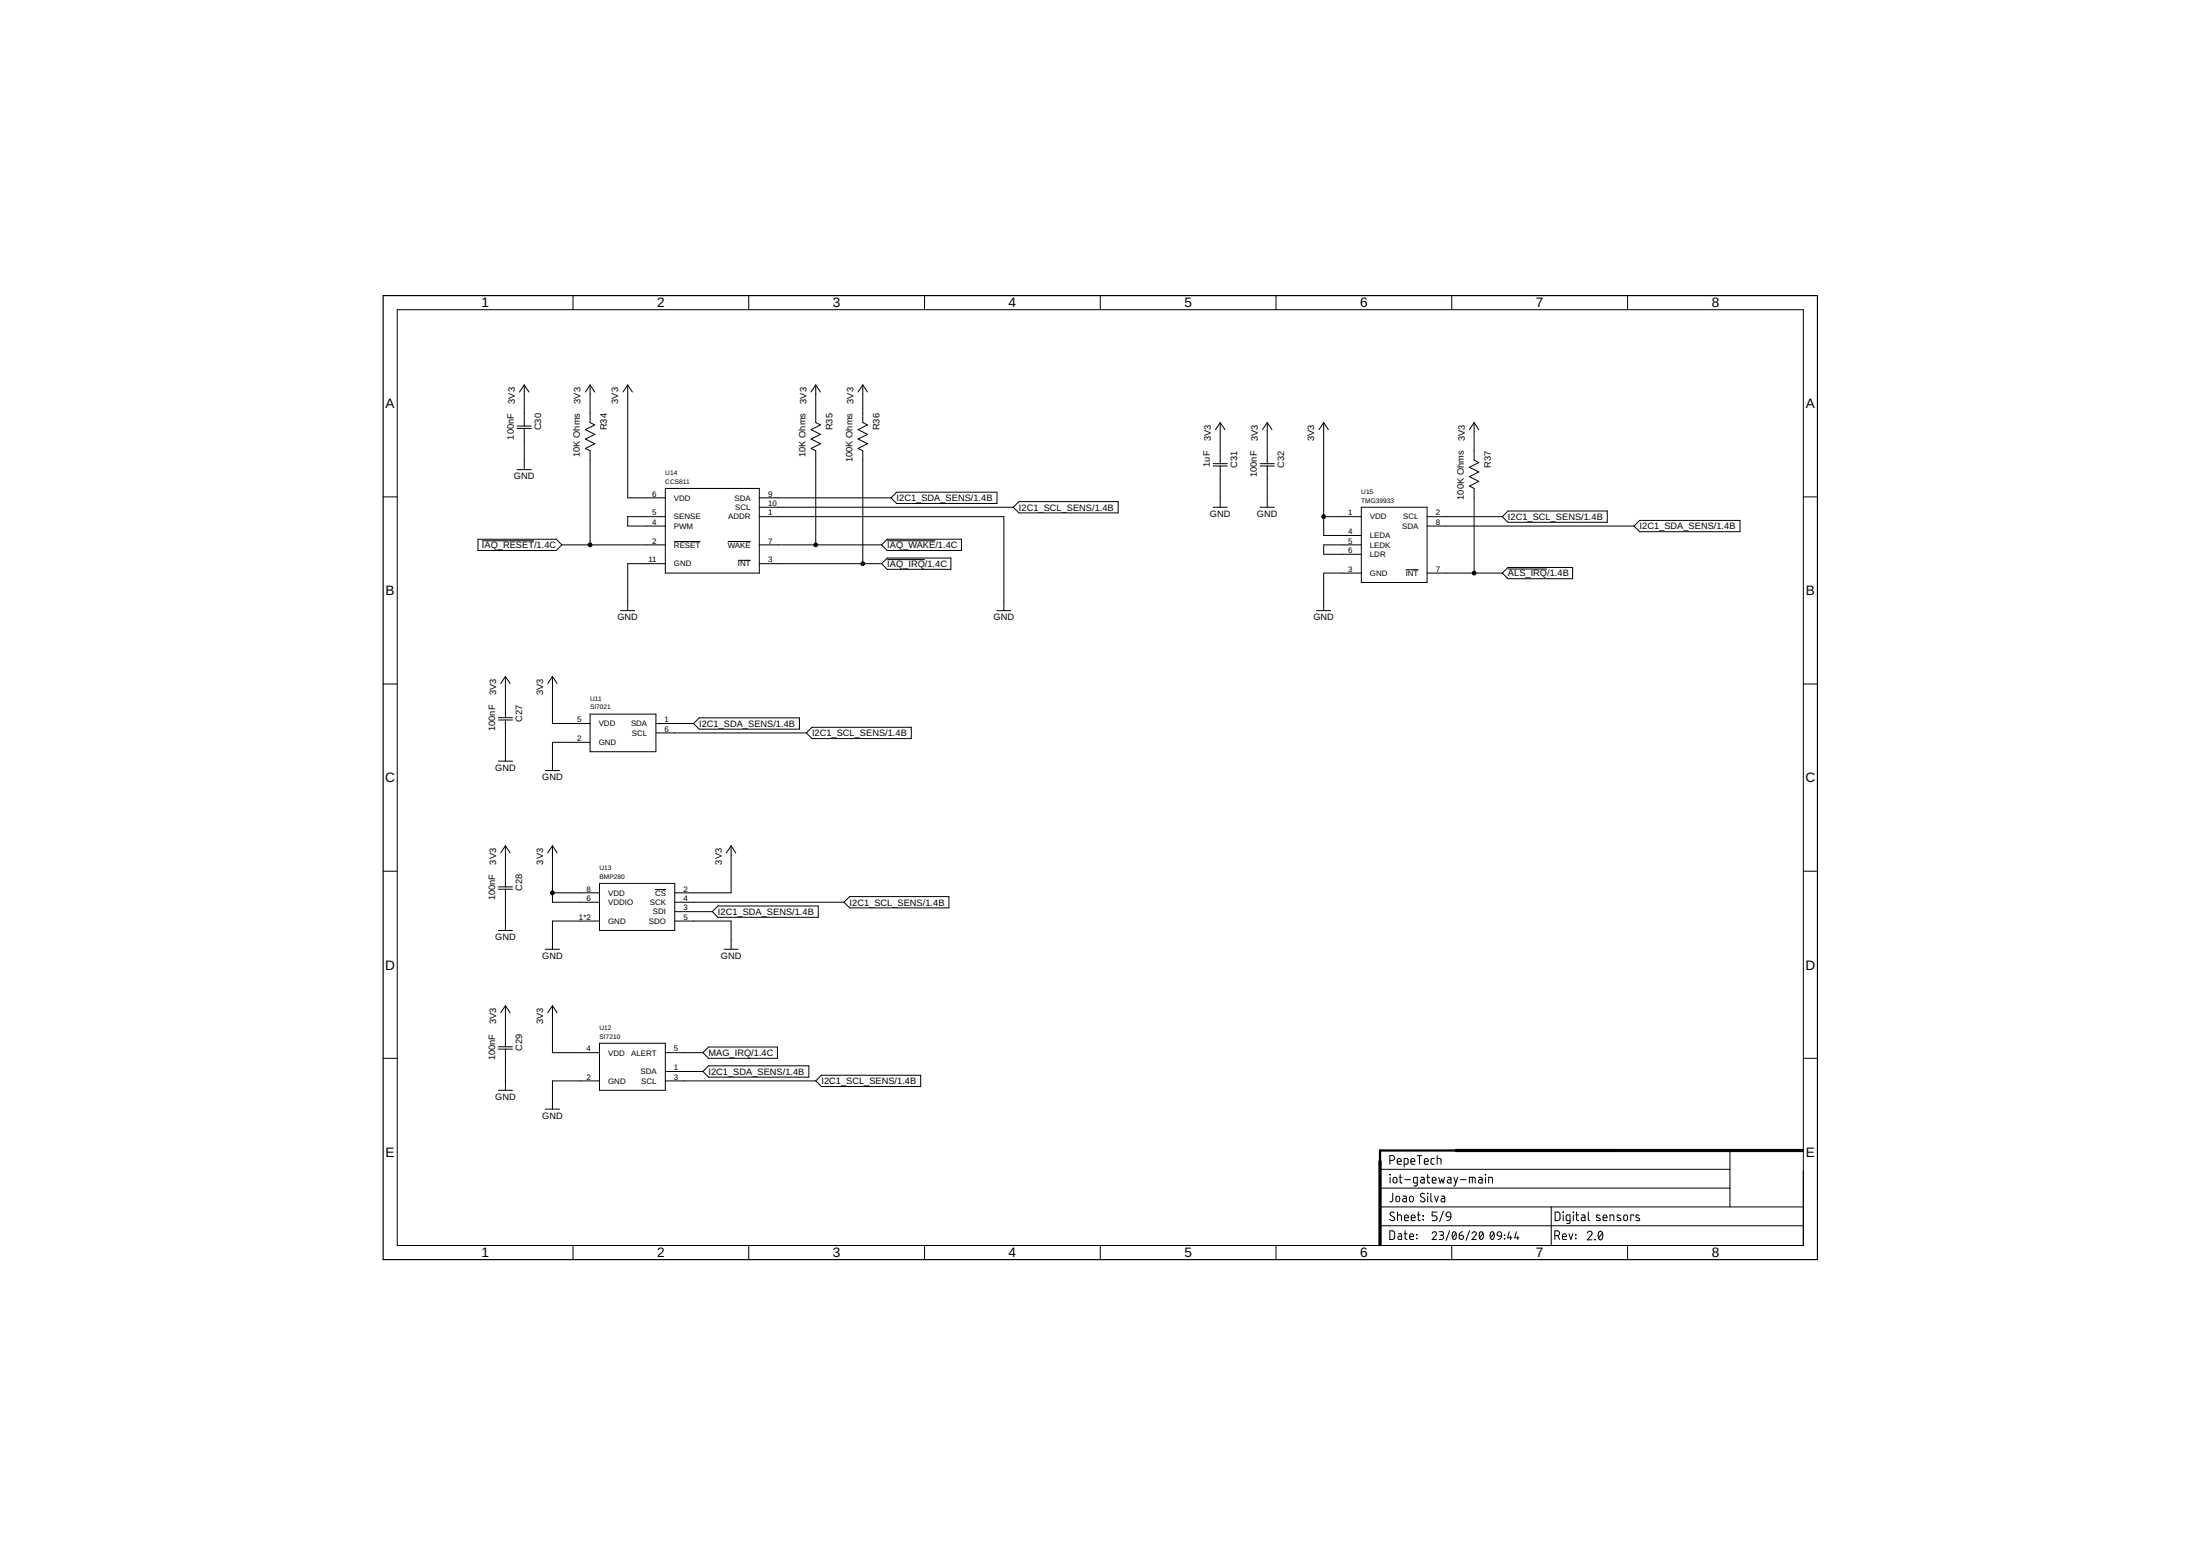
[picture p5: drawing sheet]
<svg xmlns="http://www.w3.org/2000/svg" width="594mm" height="420mm" viewBox="0 0 594 420" stroke-linecap="round" stroke-linejoin="round" font-family="sans-serif">
<g fill="none" stroke="#000" stroke-width=".27">
<path d="M154.7 79.8v3.8M202.2 79.8v3.8M249.7 79.8v3.8M297.1 79.8v3.8M344.6 79.8v3.8M392 79.8v3.8M439.5 79.8v3.8M107.3 83.6h379.7v252.7h-379.7zM139.7 115h3.8M139.7 115.7h3.8M141.6 103.9v11.1M141.6 115.7v11.1"/>
<path d="M141.6 103.9l1.2 2M141.6 103.9l-1.3 2M159.3 103.9l1.3 2M159.3 103.9l-1.2 2M159.3 103.9v10.2l1.3 .6-2.5 1.3 2.5 1.3-2.5 1.3 2.5 1.2-2.5 1.3 1.2 .6v25.4M169.5 103.9v30.5h10.2M169.5 103.9l1.3 2M169.5 103.9l-1.3 2M220.3 103.9l1.3 2M220.3 103.9l-1.3 2M220.3 103.9v10.2l1.3 .6-2.6 1.3 2.6 1.3-2.6 1.3 2.6 1.2-2.6 1.3 1.3 .6v25.4M233 103.9v10.2l1.3 .6-2.6 1.3 2.6 1.3-2.6 1.3 2.6 1.2-2.6 1.3 1.3 .6v30.5"/>
<path d="M233 103.9l1.3 2M233 103.9l-1.3 2M329.5 114.1v11.1M329.5 114.1l1.3 1.9M329.5 114.1l-1.3 1.9M342.2 114.1v11.1M342.2 114.1l1.3 1.9M342.2 114.1l-1.3 1.9M357.4 114.1v30.5h10.2M357.4 114.1l1.3 1.9M357.4 114.1l-1.2 1.9M398.1 114.1v10.2l1.2 .6-2.5 1.3 2.5 1.2-2.5 1.3 2.5 1.3-2.5 1.3 1.3 .6v22.8"/>
<path d="M398.1 114.1l1.2 1.9M398.1 114.1l-1.3 1.9M103.5 134.2h3.8M139.7 126.8h3.8M179.7 131.9h25.3v22.8h-25.3zM179.7 139.5h-10.2v2.5h10.2M205 139.5h66.1v25.4M205 137h68.6M205 134.4h35.6M242.1 132.9h27.1v3.1h-27.1l-1.5-1.6zM275.1 135.4h26.8v3.1h-26.8l-1.5-1.5zM327.6 137h3.8"/>
<path d="M327.6 125.2h3.8M327.6 125.8h3.8M329.5 125.8v11.2M340.3 137h3.8M340.3 125.2h3.8M340.3 125.8h3.8M342.2 125.8v11.2M357.4 139.5h10.2M367.6 137h17.8v20.3h-17.8zM385.4 139.5h20.3M407.2 138h26.8v3h-26.8l-1.5-1.5zM487 134.2h3.8"/>
<path d="M129.1 145.6h21.1l1.5 1.5-1.5 1.6h-21.1zM130.2 146h14M151.7 147.1h28M179.7 152.2h-10.2v12.7M182 146.2h7.1M196.5 146.2h6.2M199.3 151.3h3.4M205 152.2h33.1M205 147.1h33.1M239.6 145.6h20v3.1h-20l-1.5-1.6zM239.6 146h13M239.6 150.7h17.2v3h-17.2l-1.5-1.5z"/>
<path d="M239.6 151.1h10.1M367.6 154.7h-10.2v10.2M367.6 147.1h-10.2v2.6h10.2M379.6 153.8h3.4M385.4 154.7h20.3M385.4 142h55.8M407.2 153.2h17.5v3.1h-17.5l-1.5-1.6zM407.2 153.6h10.6M442.8 140.5h27.1v3.1h-27.1l-1.6-1.6zM167.6 164.9h3.8M269.2 164.9h3.8M355.5 164.9h3.8"/>
<path d="M103.5 184.7h3.8M134.6 193.8h3.8M134.6 194.4h3.8M136.5 182.7v11.1M136.5 194.4v11.1M136.5 182.7l1.3 1.9M136.5 182.7l-1.3 1.9M149.2 182.7v12.7h10.1M149.2 182.7l1.3 1.9M149.2 182.7l-1.3 1.9M159.3 192.8h17.8v10.2h-17.8zM177.1 197.9h40.6"/>
<path d="M177.1 195.4h10.2M187.3 195.4l1.5-1.6h27.1v3.1h-27.1zM219.3 196.4h26.8v3h-26.8l-1.6-1.5zM487 184.7h3.8M134.6 205.5h3.8M147.3 208.1h3.8M159.3 200.4h-10.1v7.7M103.5 235.2h3.8M134.6 239.5h3.8M136.5 228.4v11.1M136.5 228.4l1.3 1.9M136.5 228.4l-1.3 1.9"/>
<path d="M149.2 228.4v15.2h12.7M149.2 228.4l1.3 1.9M149.2 228.4l-1.3 1.9M161.9 238.5h20.3v12.7h-20.3zM197.4 228.4v12.7h-15.2M197.4 228.4l1.3 1.9M197.4 228.4l-1.2 1.9M487 235.2h3.8M134.6 251.2h3.8M134.6 240.1h3.8M136.5 240.1v11.1M147.3 256.3h3.8"/>
<path d="M149.2 241.1h12.7M161.9 248.7h-12.7v7.6M176.9 240.2h3M182.2 248.7h15.2v7.6M182.2 243.6h45.7M182.2 246.2h10.2M193.9 244.6h27.1v3.1h-27.1l-1.5-1.5zM195.5 256.3h3.8M229.4 242.1h26.8v3.1h-26.8l-1.5-1.6zM136.5 271.6v11.1M136.5 271.6l1.3 1.9M136.5 271.6l-1.3 1.9"/>
<path d="M149.2 271.6v12.6h12.7M149.2 271.6l1.3 1.9M149.2 271.6l-1.3 1.9M103.5 285.8h3.8M134.6 294.4h3.8M134.6 282.7h3.8M134.6 283.3h3.8M136.5 283.3v11.1M147.3 299.5h3.8M161.9 281.7h17.8v12.7h-17.8zM161.9 291.9h-12.7v7.6M179.7 284.2h10.1"/>
<path d="M179.7 291.9h40.6M179.7 289.3h10.1M191.3 287.8h27.1v3.1h-27.1l-1.5-1.6zM191.3 282.7h18.6v3.1h-18.6l-1.5-1.6zM221.8 290.3h26.8v3.1h-26.8l-1.5-1.5zM487 285.8h3.8M372.7 315.7h94.4M375.3 313.3h.7a.65 .65 0 0 0 .6-.6 .65 .65 0 0 0-.6-.7h-.7v2.4M375.3 317.1l.1 .1zM375.4 317.9v1.5M376.3 318.1l.5-.2a.92 .92 0 0 1 .2 1.5l-.7-.1zM377.3 313.6h1.1a.56 .56 0 0 0-.4-.8 .56 .56 0 0 0-.7 .5l.1 1 1 .1"/>
<path d="M377.8 317.9h.8M378.1 317.1v2.1l.5 .2M379.2 314.4l.8-.1 .2-.2v-.9l-.2-.4h-.8v2.4M379.3 318.5h1.6M381 313.6h1a.55 .55 0 0 0-.3-.8 .55 .55 0 0 0-.7 .5l.1 1 .9 .1M382.7 312h1.3M382.7 319.4h-.8l-.2-.2v-1.1l.2-.2h.8v1.9l-.2 .4h-.7M383.3 312v2.4M383.7 317.9h.6l.3 .4v1.1h-.6a.46 .46 0 0 1-.4-.4 .46 .46 0 0 1 .4-.5h.6M384.6 313.6h1.1a.55 .55 0 0 0-.4-.8 .55 .55 0 0 0-.7 .5l.1 1 1 .1M385.3 317.9h.8M385.5 317.1v2l.2 .2 .4 .1"/>
<path d="M386.8 318.7h1a.55 .55 0 0 0-.4-.8 .55 .55 0 0 0-.6 .5l.1 .9 .9 .1M387.3 312.8h-.6l-.3 .4 .1 1.1 .8 .1M388.1 312.8l.9 .1 .1 1.5M388.1 312v2.4M388.5 317.9l.4 1.5 .4-1 .4 1 .4-1.5M390.9 317.9h.7l.2 .2v1.3h-.6a.46 .46 0 0 1-.4-.4 .46 .46 0 0 1 .4-.5h.6M392.6 317.9l.5 1.5M393.6 317.9l-.7 2.3h-.3M394.4 318.5h1.5M396.8 319.4v-1.5l1.4 .1 .2 1.4M397.6 317.9v1.5M399.3 317.9h.7l.2 .2v1.3h-.5a.46 .46 0 0 1-.5-.4 .46 .46 0 0 1 .5-.5h.5"/>
<path d="M401.1 317.1l.1 .1zM401.1 317.9v1.5M402 319.4v-1.5l.9 .1 .1 1.4M467.1 310.7v15.2M154.7 336.3v3.8M202.2 336.3v3.8M249.7 336.3v3.8M297.1 336.3v3.8M344.6 336.3v3.8M372.7 331h114.3M372.7 325.9h114.3M372.7 320.8h94.4"/>
<path d="M375.3 332.4h.9l.4 .4v1.4l-.4 .5h-.9zM376.1 322.2v2l-.2 .2-.6 .1M376.5 327.5a.58 .58 0 0 0-.9-.1 .58 .58 0 0 0 0 .9l.7 .3a.58 .58 0 0 1 .1 .9 .58 .58 0 0 1-.9 0l-.2-.2M377.1 323.2l.4-.2a.92 .92 0 0 1 .2 1.5l-.6-.1zM377.4 328.1l.9 .1 .1 1.4M377.4 327.3v2.3M377.6 333.1l.6 .1 .3 .3v1.2h-.6a.46 .46 0 0 1-.4-.5 .46 .46 0 0 1 .4-.4h.6M378.9 323h.6l.3 .2v1.3h-.6a.46 .46 0 0 1-.5-.4 .46 .46 0 0 1 .5-.5h.6M379.2 333.1h.8M379.3 328.8h1a.54 .54 0 0 0-.4-.7 .54 .54 0 0 0-.6 .5l.1 .9 .9 .1M379.4 332.4v1.9l.2 .3 .4 .1M380.7 333.9h1a.54 .54 0 0 0-.4-.7 .54 .54 0 0 0-.6 .5l.1 .9 .9 .1"/>
<path d="M380.7 323.2l.5-.2a.92 .92 0 0 1 .2 1.5l-.7-.1zM381.1 328.8h1a.54 .54 0 0 0-.3-.7 .54 .54 0 0 0-.7 .5l.1 .9 .9 .1M382.5 334.4l.1 .1zM382.5 333.3l.1 .2zM382.7 328.1h.8M383 327.3v2.1l.5 .2M384.2 328.3l.2 .1zM384.2 329.3l.2 .1zM384.7 322.4a.58 .58 0 0 0-.9-.1 .58 .58 0 0 0 0 .9l.7 .4a.59 .59 0 0 1 .1 .8 .59 .59 0 0 1-.9 0l-.2-.2M385.5 322.2l.1 .1zM385.5 323v1.5M386.4 322.2v1.9l.4 .4"/>
<path d="M386.7 333.1a.58 .58 0 0 1 .9-.5 .58 .58 0 0 1 .1 .9l-1 1.2h1.2M387.4 323l.5 1.5 .5-1.5M388 327.3h-1.3v1h.8a.66 .66 0 0 1 .6 .7 .66 .66 0 0 1-.6 .6h-.8M388.6 332.6h.8a.48 .48 0 0 1 .4 .5 .48 .48 0 0 1-.4 .4h-.5M389.2 333.5a.58 .58 0 0 1 .6 .6 .58 .58 0 0 1-.6 .6h-.6M389.2 323h.7l.2 .2v1.3h-.5a.46 .46 0 0 1-.5-.4 .46 .46 0 0 1 .5-.5h.5M389.8 327l-1.1 2.9M390.8 327.4l.6-.1 .4 .4v.9h-.8a.64 .64 0 0 1-.5-.5 .64 .64 0 0 1 .3-.7zM391.4 332.4l-.9 2.5M391.8 328.6l-.3 .7-.7 .3M392 336.3v3.8M392.4 332.7a.66 .66 0 0 1 .8 .2 .66 .66 0 0 1 .1 .8 .66 .66 0 0 1-.1 .7 .66 .66 0 0 1-.8 .2 1.64 1.64 0 0 1 0-1.9z"/>
<path d="M393.2 333.1l-1 1.1M394 333.5h.7a.59 .59 0 0 1 .5 .7 .59 .59 0 0 1-.6 .5 .59 .59 0 0 1-.6-.6zM395 332.6l-.7 .3-.3 .6M396.8 332.4l-.9 2.5M397.5 333.1a.58 .58 0 0 1 .8-.5 .58 .58 0 0 1 .2 .9l-1 1.2h1.2M399.7 332.7a.66 .66 0 0 1 .8 .2 .66 .66 0 0 1 .1 .8 .66 .66 0 0 1-.1 .7 .66 .66 0 0 1-.8 .2 1.64 1.64 0 0 1 0-1.9zM400.5 333.1l-1 1.1M402.6 332.7a.67 .67 0 0 1 .8 .2 .67 .67 0 0 1 .1 .8 .67 .67 0 0 1-.1 .7 .67 .67 0 0 1-.8 .2 1.64 1.64 0 0 1 0-1.9zM403.4 333.1l-.9 1.1M404.4 332.8l.4-.2 .5 .2 .1 1-1-.2-.1-.3zM405.4 333.8l-.2 .6-.7 .3M406.2 334.4l.1 .1z"/>
<path d="M406.2 333.5l.1 .1zM407.6 332.6l-.5 1.6h1.2M407.9 333.8v.9M409.5 332.6l-.5 1.6h1.2M409.9 333.8v.9M418.9 325.9v10.4M419.9 333.7h.6a.65 .65 0 0 0 .7-.7 .65 .65 0 0 0-.7-.6h-.6v2.3M419.9 327.3h.9l.4 .4 .1 1.3-.5 .6h-.9zM420.6 333.7l.6 1M421.9 333.9h1.1a.54 .54 0 0 0-.4-.7 .54 .54 0 0 0-.7 .5l.1 .9 1 .1M422.1 327.3l.1 .1zM422.1 328.1v1.5"/>
<path d="M423.7 333.1l.5 1.6 .5-1.6M424 329.6h-.8l-.2-.2-.1-1 .3-.3h.8v1.9l-.3 .4h-.6M424.8 327.3l.1 .1zM424.9 328.1v1.5M425.4 333.3l.2 .2zM425.4 334.4l.2 .1zM425.5 328.1h.8M425.7 327.3v1.9l.2 .3 .4 .1M427.1 328.1h.7l.2 .2v1.3h-.6a.46 .46 0 0 1-.4-.4 .46 .46 0 0 1 .4-.5h.6M428.6 333a.64 .64 0 0 1 .9-.5 .64 .64 0 0 1 .2 1l-1.1 1.3h1.3M428.9 327.3v1.9l.4 .4M430.7 334.7l.1 .1z"/>
<path d="M431.8 332.7a.62 .62 0 0 1 .8-.1 .62 .62 0 0 1 .2 .7 .99 .99 0 0 1-.8 1.5 1.7 1.7 0 0 1-.2-2.1zM432 328.2l-.8-.1-.1 .4 1 .6v.4h-1M432.7 333l-1 1.3M432.9 328.8h1a.54 .54 0 0 0-.3-.7 .54 .54 0 0 0-.7 .5l.1 .9 .9 .1M434.8 329.6v-1.5l.9 .1 .1 1.4M437.6 328.2l-.8-.1-.2 .4 1 .6v.4h-1M438.6 328.2l.3-.1 .5 .1 .1 .9a.52 .52 0 0 1-.5 .5 .52 .52 0 0 1-.5-.5zM439.5 336.3v3.8M441.1 328.3v-.2h-.7v1.5M442.6 328.2l-.7-.1-.2 .4 1 .6v.4h-1"/>
</g>
<path d="M103.5 79.8h387.3v260.3h-387.3z" fill="none" stroke="#000" stroke-width=".32"/>
<path d="M372.4 313.5h.6v22.8h-.6zM393 310.4h94v.6h-94z" fill="#000" stroke="#000" stroke-width=".27"/>
<path d="M436.2 310.7h-63.5v3.8" fill="none" stroke="#000" stroke-width=".61"/>
<g fill="#000" stroke="#000" stroke-width=".27">
<circle cx="357.4" cy="139.5" r=".51"/>
<circle cx="159.3" cy="147.1" r=".51"/>
<circle cx="220.3" cy="147.1" r=".51"/>
<circle cx="233" cy="152.2" r=".51"/>
<circle cx="398.1" cy="154.7" r=".51"/>
<circle cx="149.2" cy="241.1" r=".51"/>
</g>
<g font-size="3.7">
<text x="130" y="83">1</text>
<text x="177.4" y="83">2</text>
<text x="224.9" y="83">3</text>
<text x="272.4" y="83">4</text>
<text x="319.8" y="83">5</text>
<text x="367.3" y="83">6</text>
<text x="414.8" y="83">7</text>
<text x="462.2" y="83">8</text>
<text x="104.1" y="110.2">A</text>
<text x="487.6" y="110.2">A</text>
<text x="104.1" y="160.7">B</text>
<text x="487.6" y="160.7">B</text>
<text x="104" y="211.3">C</text>
<text x="487.5" y="211.3">C</text>
<text x="104" y="261.8">D</text>
<text x="487.5" y="261.8">D</text>
<text x="104.1" y="312.3">E</text>
<text x="487.6" y="312.3">E</text>
<text x="130" y="339.5">1</text>
<text x="177.4" y="339.5">2</text>
<text x="224.9" y="339.5">3</text>
<text x="272.4" y="339.5">4</text>
<text x="319.8" y="339.5">5</text>
<text x="367.3" y="339.5">6</text>
<text x="414.8" y="339.5">7</text>
<text x="462.2" y="339.5">8</text>
</g>
<g font-size="2.5">
<text x="139" y="109" transform="rotate(-90 139 109)">3V3</text>
<text x="156.8" y="109" transform="rotate(-90 156.8 109)">3V3</text>
<text x="167" y="109" transform="rotate(-90 167 109)">3V3</text>
<text x="217.7" y="109" transform="rotate(-90 217.7 109)">3V3</text>
<text x="230.4" y="109" transform="rotate(-90 230.4 109)">3V3</text>
<text x="138.8" y="118.7" transform="rotate(-90 138.8 118.7)">100nF</text>
<text x="146.1" y="116.2" transform="rotate(-90 146.1 116.2)">C30</text>
<text x="163.9" y="116.2" transform="rotate(-90 163.9 116.2)">R34</text>
<text x="224.8" y="116.2" transform="rotate(-90 224.8 116.2)">R35</text>
<text x="237.5" y="116.2" transform="rotate(-90 237.5 116.2)">R36</text>
<text x="327" y="119.2" transform="rotate(-90 327 119.2)">3V3</text>
<text x="339.7" y="119.2" transform="rotate(-90 339.7 119.2)">3V3</text>
<text x="354.9" y="119.2" transform="rotate(-90 354.9 119.2)">3V3</text>
<text x="395.5" y="119.2" transform="rotate(-90 395.5 119.2)">3V3</text>
<text x="156.6" y="123.4" transform="rotate(-90 156.6 123.4)">10K Ohms</text>
<text x="217.5" y="123.4" transform="rotate(-90 217.5 123.4)">10K Ohms</text>
<text x="230.2" y="124.8" transform="rotate(-90 230.2 124.8)">100K Ohms</text>
<text x="138.8" y="129.3">GND</text>
<text x="326.7" y="126" transform="rotate(-90 326.7 126)">1uF</text>
<text x="334" y="126.3" transform="rotate(-90 334 126.3)">C31</text>
<text x="339.4" y="128.8" transform="rotate(-90 339.4 128.8)">100nF</text>
<text x="346.7" y="126.3" transform="rotate(-90 346.7 126.3)">C32</text>
<text x="402.6" y="126.3" transform="rotate(-90 402.6 126.3)">R37</text>
<text x="242.1" y="135.3">I2C1_SDA_SENS/1.4B</text>
<text x="275.1" y="137.9">I2C1_SCL_SENS/1.4B</text>
<text x="395.3" y="135" transform="rotate(-90 395.3 135)">100K Ohms</text>
<text x="326.7" y="139.5">GND</text>
<text x="339.4" y="139.5">GND</text>
<text x="407.2" y="140.4">I2C1_SCL_SENS/1.4B</text>
<text x="442.8" y="142.9">I2C1_SDA_SENS/1.4B</text>
<text x="130.1" y="148">IAQ_RESET/1.4C</text>
<text x="239.6" y="148">IAQ_WAKE/1.4C</text>
<text x="239.6" y="153.1">IAQ_IRQ/1.4C</text>
<text x="407.2" y="155.6">ALS_IRQ/1.4B</text>
<text x="166.7" y="167.4">GND</text>
<text x="268.3" y="167.4">GND</text>
<text x="354.7" y="167.4">GND</text>
<text x="133.9" y="187.8" transform="rotate(-90 133.9 187.8)">3V3</text>
<text x="146.6" y="187.8" transform="rotate(-90 146.6 187.8)">3V3</text>
<text x="133.7" y="197.4" transform="rotate(-90 133.7 197.4)">100nF</text>
<text x="141" y="194.9" transform="rotate(-90 141 194.9)">C27</text>
<text x="188.8" y="196.3">I2C1_SDA_SENS/1.4B</text>
<text x="219.3" y="198.8">I2C1_SCL_SENS/1.4B</text>
<text x="133.7" y="208.1">GND</text>
<text x="146.4" y="210.6">GND</text>
<text x="133.9" y="233.5" transform="rotate(-90 133.9 233.5)">3V3</text>
<text x="146.6" y="233.5" transform="rotate(-90 146.6 233.5)">3V3</text>
<text x="194.9" y="233.5" transform="rotate(-90 194.9 233.5)">3V3</text>
<text x="133.7" y="243.1" transform="rotate(-90 133.7 243.1)">100nF</text>
<text x="141" y="240.6" transform="rotate(-90 141 240.6)">C28</text>
<text x="229.4" y="244.5">I2C1_SCL_SENS/1.4B</text>
<text x="193.9" y="247.1">I2C1_SDA_SENS/1.4B</text>
<text x="133.7" y="253.8">GND</text>
<text x="146.4" y="258.9">GND</text>
<text x="194.7" y="258.9">GND</text>
<text x="133.9" y="276.6" transform="rotate(-90 133.9 276.6)">3V3</text>
<text x="146.6" y="276.6" transform="rotate(-90 146.6 276.6)">3V3</text>
<text x="133.7" y="286.3" transform="rotate(-90 133.7 286.3)">100nF</text>
<text x="141" y="283.8" transform="rotate(-90 141 283.8)">C29</text>
<text x="191.3" y="285.1">MAG_IRQ/1.4C</text>
<text x="191.3" y="290.2">I2C1_SDA_SENS/1.4B</text>
<text x="221.8" y="292.8">I2C1_SCL_SENS/1.4B</text>
<text x="133.7" y="297">GND</text>
<text x="146.4" y="302">GND</text>
</g>
<g font-size="2.1">
<text x="176.1" y="134.1">6</text>
<text x="182" y="135.2">VDD</text>
<text x="198.3" y="135.2">SDA</text>
<text x="198.6" y="137.7">SCL</text>
<text x="207.4" y="136.6">10</text>
<text x="207.4" y="134.1">9</text>
<text x="176.1" y="139.1">5</text>
<text x="176.1" y="141.7">4</text>
<text x="182" y="140.3">SENSE</text>
<text x="182" y="142.8">PWM</text>
<text x="196.7" y="140.3">ADDR</text>
<text x="207.4" y="139.1">1</text>
<text x="364.1" y="139.1">1</text>
<text x="369.9" y="140.3">VDD</text>
<text x="378.7" y="142.8">SDA</text>
<text x="378.9" y="140.3">SCL</text>
<text x="387.7" y="139.1">2</text>
<text x="387.7" y="141.7">8</text>
<text x="176.1" y="146.8">2</text>
<text x="182" y="147.9">RESET</text>
<text x="196.5" y="147.9">WAKE</text>
<text x="207.4" y="146.8">7</text>
<text x="364.1" y="144.2">4</text>
<text x="364.1" y="146.8">5</text>
<text x="364.1" y="149.3">6</text>
<text x="369.9" y="145.3">LEDA</text>
<text x="369.9" y="147.9">LEDK</text>
<text x="175.1" y="151.8">11</text>
<text x="182" y="153">GND</text>
<text x="199.3" y="153">INT</text>
<text x="207.4" y="151.8">3</text>
<text x="364.1" y="154.4">3</text>
<text x="369.9" y="155.5">GND</text>
<text x="369.9" y="150.4">LDR</text>
<text x="379.6" y="155.5">INT</text>
<text x="387.7" y="154.4">7</text>
<text x="155.8" y="195">5</text>
<text x="161.7" y="196.1">VDD</text>
<text x="170.4" y="196.1">SDA</text>
<text x="179.5" y="197.6">6</text>
<text x="179.5" y="195">1</text>
<text x="155.8" y="200.1">2</text>
<text x="161.7" y="201.2">GND</text>
<text x="170.6" y="198.7">SCL</text>
<text x="158.4" y="240.7">8</text>
<text x="158.4" y="243.3">6</text>
<text x="164.2" y="241.8">VDD</text>
<text x="164.2" y="244.4">VDDIO</text>
<text x="175.5" y="244.4">SCK</text>
<text x="176.9" y="241.8">CS</text>
<text x="184.5" y="240.7">2</text>
<text x="184.5" y="245.8">3</text>
<text x="184.5" y="243.3">4</text>
<text x="156.3" y="248.3">1*2</text>
<text x="164.2" y="249.5">GND</text>
<text x="175.2" y="249.5">SDO</text>
<text x="176.3" y="246.9">SDI</text>
<text x="184.5" y="248.3">5</text>
<text x="158.4" y="283.9">4</text>
<text x="164.2" y="285">VDD</text>
<text x="170.5" y="285">ALERT</text>
<text x="182" y="283.9">5</text>
<text x="158.4" y="291.5">2</text>
<text x="164.2" y="292.6">GND</text>
<text x="172.9" y="290.1">SDA</text>
<text x="173.2" y="292.6">SCL</text>
<text x="182" y="291.5">3</text>
<text x="182" y="289">1</text>
</g>
<g font-size="1.8">
<text x="179.7" y="130.6">CCS811</text>
<text x="179.7" y="128.3">U14</text>
<text x="367.6" y="135.7">TMG39933</text>
<text x="367.6" y="133.4">U15</text>
<text x="159.3" y="191.6">SI7021</text>
<text x="159.3" y="189.3">U11</text>
<text x="161.9" y="237.3">BMP280</text>
<text x="161.9" y="235">U13</text>
<text x="161.9" y="280.4">SI7210</text>
<text x="161.9" y="278.2">U12</text>
</g>
</svg>
